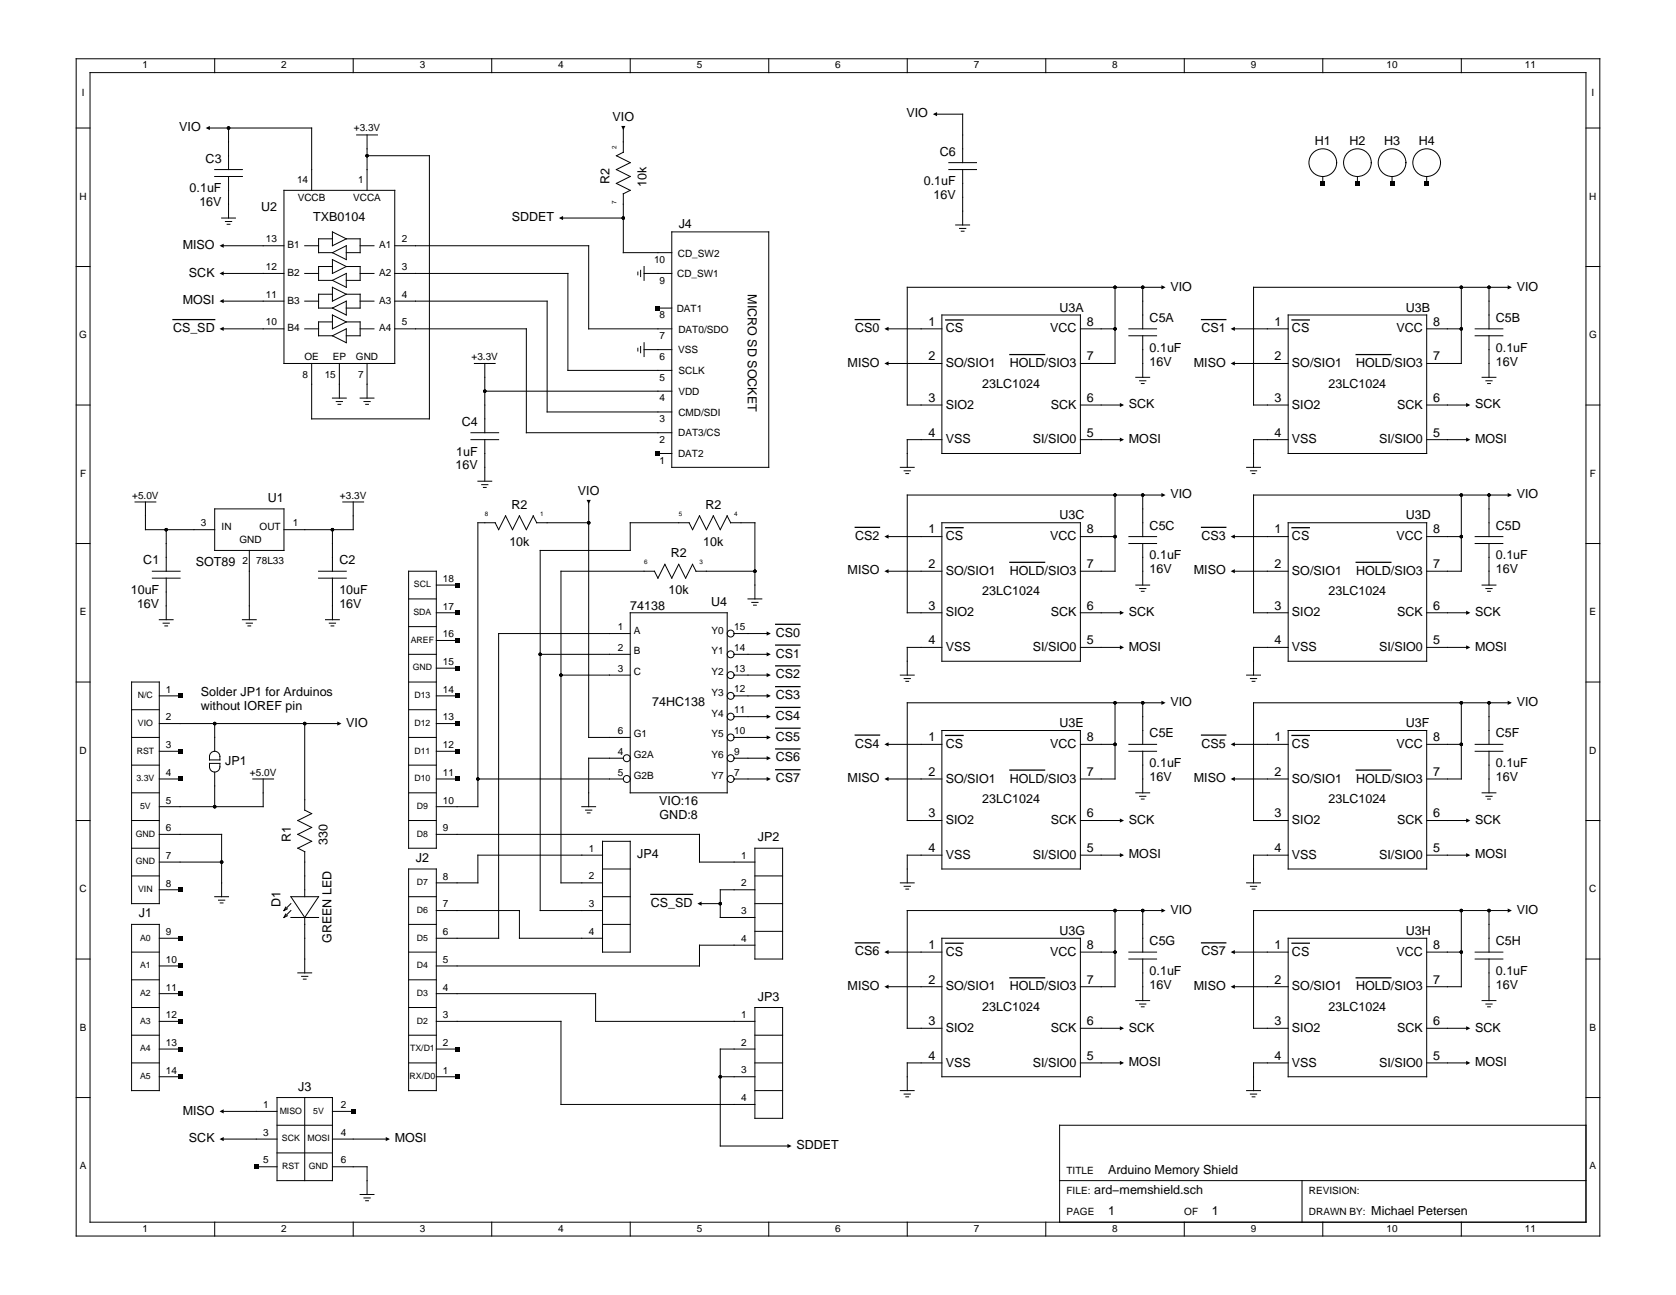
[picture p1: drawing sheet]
<svg xmlns="http://www.w3.org/2000/svg" width="279mm" height="216mm" viewBox="0 0 279 216" stroke-linecap="round" stroke-linejoin="round" font-family="sans-serif">
<g fill="none" stroke="#000" stroke-width=".17">
<path d="M12.7 9.8h254v196.3h-254zM15 12.1h249.4v191.7h-249.4zM35.8 9.8v2.3M58.9 9.8v2.3M82 9.8v2.3M105.1 9.8v2.3M128.2 9.8v2.3M151.2 9.8v2.3M155.9 19h4.6v8.1M174.3 9.8v2.3M197.4 9.8v2.3M220.5 9.8v2.3"/>
<path d="M243.6 9.8v2.3M12.7 21.3h2.3M34.6 21.3h17.4v10.4M35.8 29.4h4.6M35.8 28.3h4.6M36.9 36.4h2.4M37.6 36.9h1M37.9 37.4h.4M38.1 21.3v7M38.1 29.4v7M47.3 31.7h18.5v28.9h-18.5zM55.4 38.7l2.3 1.1-2.3 1.2z"/>
<path d="M55.4 39.8h-2.3v2.3h2.3M57.7 39.8h2.3v2.3h-2.3M59.5 22.5h3.4M61.2 22.5v9.2M61.2 26h10.4v43.8h-19.6v-9.2M93.5 36.4h10.4M103.9 25.4l-1.1 .6 2.3 1.1-2.3 1.2 2.3 1.1-2.3 1.2 2.3 1.1-1.2 .6v9.8h8.1M103.9 21.3v4.1M112 38.7h16.2v39.2h-16.2zM158.2 28.3h4.6M158.2 27.1h4.6M159.3 37.5h2.3"/>
<path d="M160 38.1h1M160.3 38.5h.4M160.5 28.3v9.2M220.5 29.4v1.2M226.3 29.4v1.2M232.1 29.4v1.2M237.8 29.4v1.2M264.4 21.3h2.3M12.7 44.4h2.3M36.9 54.8h10.4M36.9 45.6h10.4M36.9 41h10.4"/>
<path d="M36.9 50.2h10.4M50.8 54.8h2.3M50.8 45.6h2.3M50.8 41h2.3M50.8 50.2h2.3M55.4 43.3l2.3 1.1-2.3 1.2zM55.4 47.9l2.3 1.2-2.3 1.1zM55.4 52.5l2.3 1.2-2.3 1.1zM55.4 44.4h-2.3v2.3h2.3M55.4 53.7h-2.3v2.3h2.3M55.4 49.1h-2.3v2.3h2.3M55.4 42.1l2.3-1.1v2.3z"/>
<path d="M55.4 46.7l2.3-1.1v2.3zM55.4 51.4l2.3-1.2v2.3zM55.4 56l2.3-1.2v2.3zM57.7 44.4h2.3v2.3h-2.3M57.7 53.7h2.3v2.3h-2.3M57.7 49.1h2.3v2.3h-2.3M60 54.8h2.3M60 45.6h2.3M60 41h2.3M60 50.2h2.3M65.8 54.8h21.9v17.3h24.3M65.8 41h32.3v13.8h13.9"/>
<path d="M65.8 50.2h25.4v18.5h20.8M65.8 45.6h28.9v16.2h17.3M106.3 45.4v.4M106.3 58.1v.4M106.8 45.1v1M106.8 57.8v1M107.4 58.3h4.6M107.4 45.6h4.6M107.4 44.4v2.3M107.4 57.1v2.3M109.7 51.4h2.3M147.8 54.8h9.2"/>
<path d="M157 52.5h23.1v23.1h-23.1zM180.1 54.8h5.8M185.9 47.9v12.7h-5.8M188.2 54.8h4.6M188.2 56h4.6M190.5 47.9v6.9M190.5 56v6.9M194 47.9h-42.8v19.6h5.8M205.5 54.8h9.2M214.7 52.5h23.1v23.1h-23.1zM237.8 54.8h5.8M243.6 47.9v12.7h-5.8"/>
<path d="M245.9 54.8h4.6M245.9 56h4.6M248.2 47.9v6.9M248.2 56v6.9M251.7 47.9h-42.7v19.6h5.7M264.4 44.4h2.3M12.7 67.5h2.3M55.4 66.4h2.3M56.1 66.9h1M56.3 67.4h.5M56.6 60.6v5.8M60 66.4h2.3"/>
<path d="M60.7 66.9h1M61 67.4h.4M61.2 60.6v5.8M78.5 73.3h4.6M78.5 72.1h4.6M79.1 60.6h3.5M80.8 65.2h31.2M80.8 60.6v11.5M80.8 73.3v6.9M109.7 75.6h2.3M147.8 60.6h9.2M150.1 77.9h2.3"/>
<path d="M150.7 78.5h1.1M151 79h.5M157 73.3h-5.8v4.6M180.1 67.5h6.9M180.1 73.3h6.9M189.3 62.9h2.4M190 63.5h1M190.3 63.9h.4M205.5 60.6h9.2M207.8 77.9h2.3M208.5 78.5h1M208.7 79h.5"/>
<path d="M214.7 73.3h-5.7v4.6M237.8 67.5h7M237.8 73.3h7M247.1 62.9h2.3M247.7 63.5h1M248 63.9h.5M264.4 67.5h2.3M12.7 90.6h2.3M22.5 83.7h3.5M24.2 83.7v4.6h11.6M25.4 95.2h4.6M25.4 96.4h4.6"/>
<path d="M27.7 88.3v6.9M27.7 96.4v6.9M35.8 84.8h11.5v7h-11.5zM41.6 91.8v11.5M53.1 95.2h4.6M53.1 96.4h4.6M55.4 88.3v6.9M55.4 96.4v6.9M57.2 83.7h3.4M58.9 83.7v4.6h-11.6M68.1 95.2h4.6v46.2h-4.6zM68.1 99.9h4.6"/>
<path d="M72.7 97.5h3.5M79.7 80.2h2.3M80.3 80.8h1M80.6 81.3h.4M89.5 87.2h8.6M89.5 87.2l-.6-1.2-1.2 2.3-1.1-2.3-1.2 2.3-1.1-2.3-1.2 2.3-.5-1.1h-2.9v47.3h-7M98.1 83.7v39.2h7M121.2 86l.6 1.2M121.2 86l-1.1 2.3-1.2-2.3-1.1 2.3-1.2-2.3-1.1 2.3-.6-1.1h-9.8v4.6h-15v60h10.3M121.8 87.2h4v12.7M124.7 99.9h2.3M125.8 95.2h-9.8l-.5-1.1-1.2 2.3-1.2-2.3-1.1 2.3-1.2-2.3-1.1 2.3-.6-1.2h-15.6v52h6.9"/>
<path d="M147.8 95.2h9.2M147.8 89.5h9.2M157 87.2h23.1v23h-23.1zM180.1 89.5h5.8M185.9 82.5v12.7h-5.8M188.2 90.6h4.6M188.2 89.5h4.6M189.3 97.5h2.4M190 98.1h1M190.3 98.6h.4M190.5 82.5v7M190.5 90.6v6.9"/>
<path d="M194 82.5h-42.8v19.7h5.8M205.5 95.2h9.2M205.5 89.5h9.2M214.7 87.2h23.1v23h-23.1zM237.8 89.5h5.8M243.6 82.5v12.7h-5.8M245.9 90.6h4.6M245.9 89.5h4.6M247.1 97.5h2.3M247.7 98.1h1M248 98.6h.5M248.2 82.5v7"/>
<path d="M248.2 90.6v6.9M251.7 82.5h-42.7v19.7h5.7M264.4 90.6h2.3M12.7 113.7h2.3M21.9 118.3h4.7M21.9 113.7h4.7v37h-4.7zM26.6 116h3.4M26.6 103.3h2.3M27.2 103.9h1M27.5 104.4h.4M40.4 103.3h2.3M41 103.9h1.1"/>
<path d="M41.3 104.4h.5M54.3 103.3h2.3M54.9 103.9h1M55.2 104.4h.4M68.1 118.3h4.6M68.1 113.7h4.6M68.1 109.1h4.6M68.1 104.5h4.6M72.7 116h3.5M72.7 106.8h3.5M72.7 111.4h3.5M72.7 102.2h3.5"/>
<path d="M90.1 109.1h15M93.5 112.6h11.6M105.1 102.2h16.1v30h-16.1zM105.1 105.6h-22v50.8h-10.4M122.4 116h5.8M122.4 109.1h5.8M122.4 112.6h5.8M122.4 105.6h5.8M122.4 119.5h5.8M125.3 100.4h1.1M125.6 100.9h.5M150.1 112.6h2.3"/>
<path d="M150.7 113.1h1.1M151 113.6h.5M157 107.9h-5.8v4.7M180.1 102.2h6.9M180.1 107.9h6.9M185.9 117.2v12.7h-5.8M190.5 117.2v6.9M194 117.2h-42.8v19.6h5.8M207.8 112.6h2.3M208.5 113.1h1M208.7 113.6h.5M214.7 107.9h-5.7v4.7"/>
<path d="M237.8 102.2h7M237.8 107.9h7M243.6 117.2v12.7h-5.8M248.2 117.2v6.9M251.7 117.2h-42.7v19.6h5.7M264.4 113.7h2.3M12.7 136.8h2.3M21.9 122.9h4.7M21.9 127.6h4.7M21.9 132.2h4.7M21.9 136.8h4.7M26.6 139.1h10.3v10.4"/>
<path d="M26.6 129.9h3.4M26.6 125.3h3.4M26.6 120.6h30M34.9 127.3h1.8a1.07 1.07 0 0 1-.9 1.4 1.02 1.02 0 0 1-.9-1.4zM35.2 125.5a.87 .87 0 0 1 .9-.2 .87 .87 0 0 1 .6 .8v.6h-1.8l.1-.9zM35.8 120.6v4.7M35.8 128.7v5.8M42.1 129.9h3.5M43.9 129.9v4.6h-17.3M50.8 120.6v14.5l1.2 .5-2.4 1.2 2.4 1.2-2.4 1.1 2.4 1.2-2.4 1.1 1.2 .6M68.1 122.9h4.6M68.1 127.6h4.6"/>
<path d="M68.1 132.2h4.6M68.1 136.8h4.6M72.7 139.1h43.9v4.6h9.2M72.7 129.9h3.5M72.7 125.3h3.5M72.7 120.6h3.5M79.7 129.9h24.2M97 134.5h2.3M97.6 135.1h1.1M97.9 135.5h.5M103.9 126.4h-5.8v8.1M122.4 122.9h5.8"/>
<path d="M122.4 129.9h5.8M122.4 126.4h5.8M147.8 129.9h9.2M147.8 124.1h9.2M157 121.8h23.1v23.1h-23.1zM180.1 136.8h6.9M180.1 124.1h5.8M188.2 125.3h4.6M188.2 124.1h4.6M189.3 132.2h2.4M190 132.8h1M190.3 133.2h.4"/>
<path d="M190.5 125.3v6.9M205.5 129.9h9.2M205.5 124.1h9.2M214.7 121.8h23.1v23.1h-23.1zM237.8 136.8h7M237.8 124.1h5.8M245.9 125.3h4.6M245.9 124.1h4.6M247.1 132.2h2.3M247.7 132.8h1M248 133.2h.5M248.2 125.3v6.9"/>
<path d="M264.4 136.8h2.3M12.7 159.9h2.3M21.9 154.1h4.7v27.7h-4.7zM21.9 141.4h4.7M21.9 146h4.7M21.9 158.7h4.7M26.6 143.7h10.3M26.6 148.3h3.4M26.6 156.4h3.4M35.8 149.5h2.3M36.4 150.1h1.1M36.7 150.5h.5"/>
<path d="M47.6 152.4l-.3 .6M47.6 151.2l-.3 .6M47.9 152.7l-.6 .3M47.9 151.5l-.6 .3M48.5 149.5h4.6l-2.3 3.5zM48.5 153h4.6M48.5 150.7l-1.2 1.1M48.5 151.8l-1.2 1.2M50.8 142v7.5M50.8 153v9.2M68.1 158.7h4.6M68.1 144.9h4.6v36.9h-4.6z"/>
<path d="M68.1 154.1h4.6M68.1 149.5h4.6M72.7 151.8h13.9v4.6h13.8M100.4 140.3h4.7v18.4h-4.7zM100.4 154.1h4.7M100.4 142.6h-20.7v4.6h-7M100.4 144.9h4.7M100.4 149.5h4.7M116.6 150.7h3.5M125.8 148.3h-5.7v4.7h5.7M125.8 150.7h4.7M125.8 141.4h4.7v18.5h-4.7z"/>
<path d="M125.8 146h4.7M125.8 157.6h-9.2v3.4h-43.9M125.8 155.3h4.7M147.8 158.7h9.2M150.1 147.2h2.3M150.7 147.8h1.1M151 148.2h.5M157 156.4h23.1v23.1h-23.1zM157 142.6h-5.8v4.6M180.1 158.7h5.8M180.1 142.6h6.9M185.9 151.8v12.7h-5.8"/>
<path d="M188.2 158.7h4.6M188.2 159.9h4.6M190.5 151.8v6.9M190.5 159.9v6.9M194 151.8h-42.8v19.6h5.8M205.5 158.7h9.2M207.8 147.2h2.3M208.5 147.8h1M208.7 148.2h.5M214.7 156.4h23.1v23.1h-23.1zM214.7 142.6h-5.7v4.6M237.8 158.7h5.8"/>
<path d="M237.8 142.6h7M243.6 151.8v12.7h-5.8M245.9 158.7h4.6M245.9 159.9h4.6M248.2 151.8v6.9M248.2 159.9v6.9M251.7 151.8h-42.7v19.6h5.7M264.4 159.9h2.3M21.9 163.4h4.7M21.9 168h4.7M21.9 172.6h4.7M21.9 177.2h4.7"/>
<path d="M26.6 165.7h3.4M26.6 161h3.4M26.6 174.9h3.4M26.6 170.3h3.4M26.6 179.5h3.4M49.6 162.2h2.4M50.3 162.8h1M50.6 163.2h.4M68.1 163.4h4.6M68.1 168h4.6M68.1 172.6h4.6M68.1 177.2h4.6"/>
<path d="M72.7 165.7h26.6v4.6h26.5M72.7 174.9h3.5M72.7 170.3h20.8v13.8h32.3M72.7 179.5h3.5M120.1 179.5h5.7M125.8 168h4.7v18.4h-4.7zM125.8 172.6h4.7M125.8 174.9h-5.7v16.2h11.5M125.8 177.2h4.7M147.8 164.5h9.2M157 177.2h-5.8v4.6M180.1 177.2h6.9"/>
<path d="M180.1 171.4h6.9M189.3 166.8h2.4M190 167.4h1M190.3 167.9h.4M205.5 164.5h9.2M214.7 177.2h-5.7v4.6M237.8 177.2h7M237.8 171.4h7M247.1 166.8h2.3M247.7 167.4h1M248 167.9h.5M12.7 183h2.3"/>
<path d="M36.9 189.9h9.3M36.9 185.3h9.3M42.7 194.5h3.5M46.2 183h9.2v13.8h-9.2zM46.2 187.6h9.2M46.2 192.2h9.2M50.8 183v13.8M55.4 194.5h5.8v4.6M55.4 189.9h9.3M55.4 185.3h3.5M60 199.1h2.3M60.7 199.7h1"/>
<path d="M125.8 181.8h4.7M150.1 181.8h2.3M150.7 182.4h1.1M151 182.9h.5M176.6 196.8h87.8M207.8 181.8h2.3M208.5 182.4h1M208.7 182.9h.5M217.1 196.8v7M264.4 187.6h-87.8v16.2M264.4 183h2.3M35.8 203.8v2.3"/>
<path d="M58.9 203.8v2.3M61 200.2h.4M82 203.8v2.3M105.1 203.8v2.3M128.2 203.8v2.3M151.2 203.8v2.3M174.3 203.8v2.3M197.4 203.8v2.3M220.5 203.8v2.3M243.6 203.8v2.3"/>
<circle cx="220.5" cy="27.1" r="2.31"/>
<circle cx="226.3" cy="27.1" r="2.31"/>
<circle cx="232.1" cy="27.1" r="2.31"/>
<circle cx="237.8" cy="27.1" r="2.31"/>
<circle cx="121.8" cy="119.5" r=".58"/>
<circle cx="121.8" cy="116" r=".58"/>
<circle cx="121.8" cy="109.1" r=".58"/>
<circle cx="121.8" cy="112.6" r=".58"/>
<circle cx="121.8" cy="105.6" r=".58"/>
<circle cx="104.5" cy="129.9" r=".58"/>
<circle cx="104.5" cy="126.4" r=".58"/>
<circle cx="121.8" cy="129.9" r=".58"/>
<circle cx="121.8" cy="126.4" r=".58"/>
<circle cx="121.8" cy="122.9" r=".58"/>
</g>
<g fill="#000">
<path d="M155.5 19l.7-.3v.7zM34.3 21.3l.7-.3v.7zM93.2 36.4l.7-.4v.7zM103.6 21h.7l-.4 .7zM220.2 30.2h.7v.7h-.7zM225.9 30.2h.7v.7h-.7zM231.7 30.2h.7v.7h-.7zM237.5 30.2h.7v.7h-.7zM36.6 41l.7-.4v.7zM36.6 45.6l.7-.4v.7zM36.6 50.2l.7-.3v.7zM36.6 54.8l.7-.3v.7z"/>
<path d="M109.3 51h.7v.7h-.7zM147.4 54.8l.7-.3v.7zM193.6 47.6l.7 .3-.7 .3zM205.2 54.8l.7-.3v.7zM251.3 47.6l.7 .3-.7 .3zM109.3 75.3h.7v.7h-.7zM147.4 60.6l.7-.3v.6zM186.7 67.2l.7 .3-.7 .4zM186.7 73l.7 .3-.7 .3zM205.2 60.6l.7-.3v.6zM244.4 67.2l.7 .3-.7 .4zM244.4 73l.7 .3-.7 .3z"/>
<path d="M75.9 97.2h.6v.7h-.6zM97.8 83.3h.7l-.4 .7zM147.4 95.2l.7-.3v.7zM147.4 89.5l.7-.4v.7zM193.6 82.2l.7 .3-.7 .4zM205.2 95.2l.7-.3v.7zM205.2 89.5l.7-.4v.7zM251.3 82.2l.7 .3-.7 .4zM29.7 115.7h.7v.7h-.7zM75.9 106.4h.6v.7h-.6zM75.9 115.7h.6v.7h-.6zM75.9 111.1h.6v.6h-.6z"/>
<path d="M75.9 101.8h.6v.7h-.6zM127.8 105.3l.7 .3-.7 .4zM127.8 108.7l.7 .4-.7 .3zM127.8 112.2l.7 .4-.7 .3zM127.8 115.7l.7 .3-.7 .4zM127.8 119.1l.7 .4-.7 .3zM186.7 101.8l.7 .4-.7 .3zM186.7 107.6l.7 .3-.7 .4zM193.6 116.8l.7 .4-.7 .3zM244.4 101.8l.7 .4-.7 .3zM244.4 107.6l.7 .3-.7 .4zM251.3 116.8l.7 .4-.7 .3z"/>
<path d="M29.7 129.5h.7v.7h-.7zM29.7 124.9h.7v.7h-.7zM56.2 120.3l.7 .3-.7 .4zM75.9 129.5h.6v.7h-.6zM75.9 120.3h.6v.7h-.6zM75.9 124.9h.6v.7h-.6zM127.8 122.6l.7 .3-.7 .4zM127.8 126.1l.7 .3-.7 .4zM127.8 129.5l.7 .4-.7 .3zM147.4 129.9l.7-.4v.7zM147.4 124.1l.7-.3v.6zM186.7 136.5l.7 .3-.7 .3z"/>
<path d="M205.2 129.9l.7-.4v.7zM205.2 124.1l.7-.3v.6zM244.4 136.5l.7 .3-.7 .3zM29.7 148h.7v.7h-.7zM29.7 156.1h.7v.7h-.7zM116.3 150.7l.7-.4v.7zM147.4 158.7l.7-.3v.7zM186.7 142.2l.7 .4-.7 .3zM193.6 151.5l.7 .3-.7 .4zM205.2 158.7l.7-.3v.7zM244.4 142.2l.7 .4-.7 .3zM251.3 151.5l.7 .3-.7 .4z"/>
<path d="M29.7 165.3h.7v.7h-.7zM29.7 160.7h.7v.7h-.7zM29.7 174.6h.7v.6h-.7zM29.7 169.9h.7v.7h-.7zM29.7 179.2h.7v.7h-.7zM75.9 174.6h.6v.6h-.6zM75.9 179.2h.6v.7h-.6zM147.4 164.5l.7-.3v.7zM186.7 171.1l.7 .3-.7 .4zM186.7 176.9l.7 .3-.7 .4zM205.2 164.5l.7-.3v.7zM244.4 171.1l.7 .3-.7 .4z"/>
<path d="M244.4 176.9l.7 .3-.7 .4zM36.6 185.3l.7-.4v.7zM36.6 189.9l.7-.3v.7zM42.4 194.2h.7v.7h-.7zM58.5 184.9h.7v.7h-.7zM64.3 189.6l.7 .3-.7 .4zM131.3 190.7l.7 .4-.7 .3z"/>
<circle cx="38.1" cy="21.3" r=".29"/>
<circle cx="61.2" cy="26" r=".29"/>
<circle cx="103.9" cy="36.4" r=".29"/>
<circle cx="185.9" cy="47.9" r=".29"/>
<circle cx="185.9" cy="54.8" r=".29"/>
<circle cx="190.5" cy="47.9" r=".29"/>
<circle cx="243.6" cy="47.9" r=".29"/>
<circle cx="243.6" cy="54.8" r=".29"/>
<circle cx="248.2" cy="47.9" r=".29"/>
<circle cx="80.8" cy="65.2" r=".29"/>
<circle cx="27.7" cy="88.3" r=".29"/>
<circle cx="55.4" cy="88.3" r=".29"/>
<circle cx="98.1" cy="87.2" r=".29"/>
<circle cx="125.8" cy="95.2" r=".29"/>
<circle cx="185.9" cy="82.5" r=".29"/>
<circle cx="185.9" cy="89.5" r=".29"/>
<circle cx="190.5" cy="82.5" r=".29"/>
<circle cx="243.6" cy="82.5" r=".29"/>
<circle cx="243.6" cy="89.5" r=".29"/>
<circle cx="248.2" cy="82.5" r=".29"/>
<circle cx="90.1" cy="109.1" r=".29"/>
<circle cx="93.5" cy="112.6" r=".29"/>
<circle cx="185.9" cy="117.2" r=".29"/>
<circle cx="190.5" cy="117.2" r=".29"/>
<circle cx="243.6" cy="117.2" r=".29"/>
<circle cx="248.2" cy="117.2" r=".29"/>
<circle cx="35.8" cy="120.6" r=".29"/>
<circle cx="35.8" cy="134.5" r=".29"/>
<circle cx="50.8" cy="120.6" r=".29"/>
<circle cx="79.7" cy="129.9" r=".29"/>
<circle cx="185.9" cy="124.1" r=".29"/>
<circle cx="243.6" cy="124.1" r=".29"/>
<circle cx="36.9" cy="143.7" r=".29"/>
<circle cx="120.1" cy="150.7" r=".29"/>
<circle cx="185.9" cy="158.7" r=".29"/>
<circle cx="185.9" cy="151.8" r=".29"/>
<circle cx="190.5" cy="151.8" r=".29"/>
<circle cx="243.6" cy="158.7" r=".29"/>
<circle cx="243.6" cy="151.8" r=".29"/>
<circle cx="248.2" cy="151.8" r=".29"/>
<circle cx="120.1" cy="179.5" r=".29"/>
</g>
<g fill="none" stroke="#000" stroke-width=".21">
<path d="M28.8 53.3h7M142.6 53.3h4M157.7 53.3h2.8M168.4 59.1h5.7M200.3 53.3h4.1M215.4 53.3h2.9M226.1 59.1h5.8M142.6 87.9h4M157.7 88h2.8M168.4 93.7h5.7M200.3 87.9h4.1M215.4 88h2.9"/>
<path d="M226.1 93.7h5.8M129.3 104.1h4.1M129.3 107.5h4.1M129.3 111h4.1M129.3 114.5h4.1M129.3 117.9h4.1M129.3 121.4h4.1M129.3 124.9h4.1M129.3 128.3h4.1M142.6 122.6h4M157.7 122.6h2.8M168.4 128.4h5.7"/>
<path d="M200.3 122.6h4.1M215.4 122.6h2.9M226.1 128.4h5.8M108.5 149.1h7M142.6 157.2h4M157.7 157.2h2.8M200.3 157.2h4.1M215.4 157.2h2.9M168.4 163h5.7M226.1 163h5.8"/>
</g>
<g font-size="2.1">
<text x="29.9" y="21.9">VIO</text>
<text x="102.1" y="20.2">VIO</text>
<text x="151.1" y="19.6">VIO</text>
<text x="34.3" y="27.1">C3</text>
<text x="156.7" y="26">C6</text>
<text x="219.2" y="24.2">H1</text>
<text x="225" y="24.2">H2</text>
<text x="230.7" y="24.2">H3</text>
<text x="236.5" y="24.2">H4</text>
<text x="31.6" y="32.1">0.1uF</text>
<text x="33.2" y="34.4">16V</text>
<text x="43.5" y="35.2">U2</text>
<text x="101.6" y="30.8" transform="rotate(-90 101.6 30.8)">R2</text>
<text x="107.8" y="31.1" transform="rotate(-90 107.8 31.1)">10k</text>
<text x="154" y="30.9">0.1uF</text>
<text x="155.6" y="33.2">16V</text>
<text x="30.5" y="41.5">MISO</text>
<text x="52.2" y="36.9">TXB0104</text>
<text x="85.3" y="36.9">SDDET</text>
<text x="113.1" y="38.1">J4</text>
<text x="31.5" y="46.1">SCK</text>
<text x="30.5" y="50.7">MOSI</text>
<text x="124.7" y="49.1" transform="rotate(90 124.7 49.1)">MICRO SD SOCKET</text>
<text x="176.6" y="51.9">U3A</text>
<text x="191.7" y="53.7">C5A</text>
<text x="195.1" y="48.4">VIO</text>
<text x="234.4" y="51.9">U3B</text>
<text x="249.4" y="53.7">C5B</text>
<text x="252.8" y="48.4">VIO</text>
<text x="28.8" y="55.4">CS_SD</text>
<text x="142.6" y="55.4">CS0</text>
<text x="154.8" y="54.3">1</text>
<text x="157.7" y="55.4">CS</text>
<text x="175.1" y="55.4">VCC</text>
<text x="181.2" y="54.3">8</text>
<text x="191.7" y="58.6">0.1uF</text>
<text x="200.3" y="55.4">CS1</text>
<text x="212.5" y="54.3">1</text>
<text x="215.4" y="55.4">CS</text>
<text x="232.8" y="55.4">VCC</text>
<text x="238.9" y="54.3">8</text>
<text x="249.4" y="58.6">0.1uF</text>
<text x="141.3" y="61.1">MISO</text>
<text x="154.8" y="60.1">2</text>
<text x="157.7" y="61.2">SO/SIO1</text>
<text x="163.8" y="64.6">23LC1024</text>
<text x="168.4" y="61.2">HOLD/SIO3</text>
<text x="181.2" y="60.1">7</text>
<text x="191.7" y="60.9">16V</text>
<text x="199" y="61.1">MISO</text>
<text x="212.5" y="60.1">2</text>
<text x="215.4" y="61.2">SO/SIO1</text>
<text x="221.5" y="64.6">23LC1024</text>
<text x="226.1" y="61.2">HOLD/SIO3</text>
<text x="238.9" y="60.1">7</text>
<text x="249.4" y="60.9">16V</text>
<text x="77" y="71">C4</text>
<text x="154.8" y="67">3</text>
<text x="157.7" y="68.1">SIO2</text>
<text x="175.2" y="68.1">SCK</text>
<text x="181.2" y="67">6</text>
<text x="188.2" y="68.1">SCK</text>
<text x="212.5" y="67">3</text>
<text x="215.4" y="68.1">SIO2</text>
<text x="232.9" y="68.1">SCK</text>
<text x="238.9" y="67">6</text>
<text x="245.9" y="68.1">SCK</text>
<text x="76.1" y="75.9">1uF</text>
<text x="154.8" y="72.8">4</text>
<text x="157.7" y="73.9">VSS</text>
<text x="172.2" y="73.9">SI/SIO0</text>
<text x="181.2" y="72.8">5</text>
<text x="188.2" y="73.8">MOSI</text>
<text x="212.5" y="72.8">4</text>
<text x="215.4" y="73.9">VSS</text>
<text x="229.9" y="73.9">SI/SIO0</text>
<text x="238.9" y="72.8">5</text>
<text x="245.9" y="73.8">MOSI</text>
<text x="44.7" y="83.7">U1</text>
<text x="76" y="78.3">16V</text>
<text x="96.3" y="82.5">VIO</text>
<text x="195.1" y="83.1">VIO</text>
<text x="252.8" y="83.1">VIO</text>
<text x="85.3" y="84.8">R2</text>
<text x="117.6" y="84.8">R2</text>
<text x="154.8" y="88.9">1</text>
<text x="176.6" y="86.6">U3C</text>
<text x="181.2" y="88.9">8</text>
<text x="191.7" y="88.3">C5C</text>
<text x="212.5" y="88.9">1</text>
<text x="234.4" y="86.6">U3D</text>
<text x="238.9" y="88.9">8</text>
<text x="249.4" y="88.3">C5D</text>
<text x="23.9" y="94.1">C1</text>
<text x="32.7" y="94.4">SOT89</text>
<text x="56.6" y="94.1">C2</text>
<text x="84.9" y="91">10k</text>
<text x="111.8" y="92.9">R2</text>
<text x="117.2" y="91">10k</text>
<text x="141.3" y="95.8">MISO</text>
<text x="142.6" y="90">CS2</text>
<text x="154.8" y="94.7">2</text>
<text x="157.7" y="95.8">SO/SIO1</text>
<text x="157.7" y="90.1">CS</text>
<text x="168.4" y="95.8">HOLD/SIO3</text>
<text x="175.1" y="90.1">VCC</text>
<text x="181.2" y="94.7">7</text>
<text x="191.7" y="93.3">0.1uF</text>
<text x="191.7" y="95.6">16V</text>
<text x="199" y="95.8">MISO</text>
<text x="200.3" y="90">CS3</text>
<text x="212.5" y="94.7">2</text>
<text x="215.4" y="95.8">SO/SIO1</text>
<text x="215.4" y="90.1">CS</text>
<text x="226.1" y="95.8">HOLD/SIO3</text>
<text x="232.8" y="90.1">VCC</text>
<text x="238.9" y="94.7">7</text>
<text x="249.4" y="93.3">0.1uF</text>
<text x="249.4" y="95.6">16V</text>
<text x="21.8" y="99">10uF</text>
<text x="22.8" y="101.3">16V</text>
<text x="56.6" y="99">10uF</text>
<text x="56.6" y="101.3">16V</text>
<text x="105.1" y="101.7">74138</text>
<text x="111.5" y="99">10k</text>
<text x="118.6" y="101">U4</text>
<text x="154.8" y="101.6">3</text>
<text x="163.8" y="99.2">23LC1024</text>
<text x="181.2" y="101.6">6</text>
<text x="212.5" y="101.6">3</text>
<text x="221.5" y="99.2">23LC1024</text>
<text x="238.9" y="101.6">6</text>
<text x="129.3" y="106.2">CS0</text>
<text x="154.8" y="107.4">4</text>
<text x="157.7" y="102.8">SIO2</text>
<text x="175.2" y="102.8">SCK</text>
<text x="181.2" y="107.4">5</text>
<text x="188.2" y="102.7">SCK</text>
<text x="212.5" y="107.4">4</text>
<text x="215.4" y="102.8">SIO2</text>
<text x="232.9" y="102.8">SCK</text>
<text x="238.9" y="107.4">5</text>
<text x="245.9" y="102.7">SCK</text>
<text x="129.3" y="109.6">CS1</text>
<text x="129.3" y="113.1">CS2</text>
<text x="157.7" y="108.5">VSS</text>
<text x="172.2" y="108.5">SI/SIO0</text>
<text x="188.2" y="108.5">MOSI</text>
<text x="215.4" y="108.5">VSS</text>
<text x="229.9" y="108.5">SI/SIO0</text>
<text x="245.9" y="108.5">MOSI</text>
<text x="33.5" y="116">Solder JP1 for Arduinos</text>
<text x="33.5" y="118.3">without IOREF pin</text>
<text x="108.7" y="117.7">74HC138</text>
<text x="129.3" y="116.6">CS3</text>
<text x="195.1" y="117.7">VIO</text>
<text x="252.8" y="117.7">VIO</text>
<text x="57.7" y="121.2">VIO</text>
<text x="129.3" y="120">CS4</text>
<text x="129.3" y="123.5">CS5</text>
<text x="142.6" y="124.6">CS4</text>
<text x="154.8" y="123.6">1</text>
<text x="157.7" y="124.7">CS</text>
<text x="175.1" y="124.7">VCC</text>
<text x="176.6" y="121.2">U3E</text>
<text x="181.2" y="123.6">8</text>
<text x="191.7" y="122.9">C5E</text>
<text x="200.3" y="124.6">CS5</text>
<text x="212.5" y="123.6">1</text>
<text x="215.4" y="124.7">CS</text>
<text x="232.8" y="124.7">VCC</text>
<text x="234.4" y="121.2">U3F</text>
<text x="238.9" y="123.6">8</text>
<text x="249.4" y="122.9">C5F</text>
<text x="37.5" y="127.5">JP1</text>
<text x="129.3" y="126.9">CS6</text>
<text x="129.3" y="130.4">CS7</text>
<text x="141.3" y="130.4">MISO</text>
<text x="154.8" y="129.4">2</text>
<text x="157.7" y="130.5">SO/SIO1</text>
<text x="168.4" y="130.5">HOLD/SIO3</text>
<text x="181.2" y="129.4">7</text>
<text x="191.7" y="127.9">0.1uF</text>
<text x="191.7" y="130.2">16V</text>
<text x="199" y="130.4">MISO</text>
<text x="212.5" y="129.4">2</text>
<text x="215.4" y="130.5">SO/SIO1</text>
<text x="226.1" y="130.5">HOLD/SIO3</text>
<text x="238.9" y="129.4">7</text>
<text x="249.4" y="127.9">0.1uF</text>
<text x="249.4" y="130.2">16V</text>
<text x="109.9" y="134.3">VIO:16</text>
<text x="110" y="136.6">GND:8</text>
<text x="154.8" y="136.3">3</text>
<text x="157.7" y="137.4">SIO2</text>
<text x="163.8" y="133.9">23LC1024</text>
<text x="175.2" y="137.4">SCK</text>
<text x="181.2" y="136.3">6</text>
<text x="188.2" y="137.3">SCK</text>
<text x="212.5" y="136.3">3</text>
<text x="215.4" y="137.4">SIO2</text>
<text x="221.5" y="133.9">23LC1024</text>
<text x="232.9" y="137.4">SCK</text>
<text x="238.9" y="136.3">6</text>
<text x="245.9" y="137.3">SCK</text>
<text x="48.5" y="140.4" transform="rotate(-90 48.5 140.4)">R1</text>
<text x="54.6" y="140.8" transform="rotate(-90 54.6 140.8)">330</text>
<text x="69.3" y="143.7">J2</text>
<text x="106.2" y="143.1">JP4</text>
<text x="126.4" y="140.3">JP2</text>
<text x="154.8" y="142.1">4</text>
<text x="157.7" y="143.2">VSS</text>
<text x="172.2" y="143.2">SI/SIO0</text>
<text x="181.2" y="142.1">5</text>
<text x="188.2" y="143.1">MOSI</text>
<text x="212.5" y="142.1">4</text>
<text x="215.4" y="143.2">VSS</text>
<text x="229.9" y="143.2">SI/SIO0</text>
<text x="238.9" y="142.1">5</text>
<text x="245.9" y="143.1">MOSI</text>
<text x="23.1" y="152.9">J1</text>
<text x="46.8" y="151.2" transform="rotate(-90 46.8 151.2)">D1</text>
<text x="108.5" y="151.2">CS_SD</text>
<text x="176.6" y="155.8">U3G</text>
<text x="195.1" y="152.3">VIO</text>
<text x="234.4" y="155.8">U3H</text>
<text x="252.8" y="152.3">VIO</text>
<text x="55.2" y="157.3" transform="rotate(-90 55.2 157.3)">GREEN LED</text>
<text x="142.6" y="159.3">CS6</text>
<text x="154.8" y="158.2">1</text>
<text x="157.7" y="159.3">CS</text>
<text x="175.1" y="159.3">VCC</text>
<text x="181.2" y="158.2">8</text>
<text x="191.7" y="157.6">C5G</text>
<text x="200.3" y="159.3">CS7</text>
<text x="212.5" y="158.2">1</text>
<text x="215.4" y="159.3">CS</text>
<text x="232.8" y="159.3">VCC</text>
<text x="238.9" y="158.2">8</text>
<text x="249.4" y="157.6">C5H</text>
<text x="126.4" y="166.8">JP3</text>
<text x="141.3" y="165">MISO</text>
<text x="154.8" y="164">2</text>
<text x="157.7" y="165.1">SO/SIO1</text>
<text x="168.4" y="165.1">HOLD/SIO3</text>
<text x="181.2" y="164">7</text>
<text x="191.7" y="162.5">0.1uF</text>
<text x="191.7" y="164.8">16V</text>
<text x="199" y="165">MISO</text>
<text x="212.5" y="164">2</text>
<text x="215.4" y="165.1">SO/SIO1</text>
<text x="226.1" y="165.1">HOLD/SIO3</text>
<text x="238.9" y="164">7</text>
<text x="249.4" y="162.5">0.1uF</text>
<text x="249.4" y="164.8">16V</text>
<text x="154.8" y="170.9">3</text>
<text x="157.7" y="172">SIO2</text>
<text x="163.8" y="168.5">23LC1024</text>
<text x="175.2" y="172">SCK</text>
<text x="181.2" y="170.9">6</text>
<text x="188.2" y="172">SCK</text>
<text x="212.5" y="170.9">3</text>
<text x="215.4" y="172">SIO2</text>
<text x="221.5" y="168.5">23LC1024</text>
<text x="232.9" y="172">SCK</text>
<text x="238.9" y="170.9">6</text>
<text x="245.9" y="172">SCK</text>
<text x="154.8" y="176.7">4</text>
<text x="157.7" y="177.8">VSS</text>
<text x="172.2" y="177.8">SI/SIO0</text>
<text x="181.2" y="176.7">5</text>
<text x="188.2" y="177.7">MOSI</text>
<text x="212.5" y="176.7">4</text>
<text x="215.4" y="177.8">VSS</text>
<text x="229.9" y="177.8">SI/SIO0</text>
<text x="238.9" y="176.7">5</text>
<text x="245.9" y="177.7">MOSI</text>
<text x="30.5" y="185.8">MISO</text>
<text x="49.7" y="181.8">J3</text>
<text x="31.5" y="190.4">SCK</text>
<text x="65.8" y="190.4">MOSI</text>
<text x="132.8" y="191.6">SDDET</text>
<text x="184.7" y="195.7">Arduino Memory Shield</text>
<text x="182.4" y="199.1">ard−memshield.sch</text>
<text x="184.7" y="202.6">1</text>
<text x="202" y="202.6">1</text>
<text x="228.6" y="202.6">Michael Petersen</text>
</g>
<g font-size="1.7">
<text x="23.8" y="11.4">1</text>
<text x="46.9" y="11.4">2</text>
<text x="70" y="11.4">3</text>
<text x="93.1" y="11.4">4</text>
<text x="116.1" y="11.4">5</text>
<text x="139.2" y="11.4">6</text>
<text x="162.3" y="11.4">7</text>
<text x="185.4" y="11.4">8</text>
<text x="208.5" y="11.4">9</text>
<text x="231.1" y="11.4">10</text>
<text x="254.2" y="11.4">11</text>
<text x="13.6" y="16">I</text>
<text x="265.3" y="16">I</text>
<text x="59" y="21.9">+3.3V</text>
<text x="13.3" y="33.3">H</text>
<text x="49.5" y="30.6">14</text>
<text x="49.6" y="33.6">VCCB</text>
<text x="58.9" y="33.6">VCCA</text>
<text x="59.7" y="30.6">1</text>
<text x="264.9" y="33.3">H</text>
<text x="44.3" y="40.4">13</text>
<text x="47.9" y="41.4">B1</text>
<text x="63.2" y="41.4">A1</text>
<text x="67" y="40.4">2</text>
<text x="44.3" y="45">12</text>
<text x="47.9" y="46">B2</text>
<text x="63.2" y="46">A2</text>
<text x="67" y="45">3</text>
<text x="109" y="43.8">10</text>
<text x="110" y="47.3">9</text>
<text x="112.9" y="46.2">CD_SW1</text>
<text x="113" y="42.8">CD_SW2</text>
<text x="44.3" y="49.6">11</text>
<text x="47.9" y="50.6">B3</text>
<text x="63.2" y="50.6">A3</text>
<text x="67" y="49.6">4</text>
<text x="110" y="53.1">8</text>
<text x="112.8" y="52">DAT1</text>
<text x="13.2" y="56.4">G</text>
<text x="44.3" y="54.2">10</text>
<text x="47.9" y="55.3">B4</text>
<text x="63.2" y="55.3">A4</text>
<text x="67" y="54.2">5</text>
<text x="110" y="60">6</text>
<text x="110" y="56.5">7</text>
<text x="113.1" y="58.9">VSS</text>
<text x="113.1" y="55.5">DAT0/SDO</text>
<text x="264.9" y="56.4">G</text>
<text x="50.5" y="62.9">8</text>
<text x="50.7" y="60">OE</text>
<text x="54.1" y="62.9">15</text>
<text x="55.5" y="60">EP</text>
<text x="59.3" y="60">GND</text>
<text x="59.7" y="62.9">7</text>
<text x="78.6" y="60">+3.3V</text>
<text x="110" y="63.5">5</text>
<text x="113.1" y="65.8">VDD</text>
<text x="113.1" y="62.3">SCLK</text>
<text x="110" y="70.4">3</text>
<text x="110" y="66.9">4</text>
<text x="113.1" y="69.3">CMD/SDI</text>
<text x="110" y="77.3">1</text>
<text x="110" y="73.9">2</text>
<text x="113" y="76.2">DAT2</text>
<text x="113.1" y="72.7">DAT3/CS</text>
<text x="13.3" y="79.5">F</text>
<text x="22" y="83.1">+5.0V</text>
<text x="56.7" y="83.1">+3.3V</text>
<text x="265" y="79.5">F</text>
<text x="33.5" y="87.7">3</text>
<text x="36.9" y="88.3">IN</text>
<text x="43.3" y="88.3">OUT</text>
<text x="48.8" y="87.7">1</text>
<text x="39.9" y="90.6">GND</text>
<text x="40.4" y="94.1">2</text>
<text x="42.7" y="94.1">78L33</text>
<text x="73.8" y="101.6">17</text>
<text x="73.8" y="97">18</text>
<text x="13.3" y="102.6">E</text>
<text x="73.8" y="106.3">16</text>
<text x="103" y="105">1</text>
<text x="105.6" y="105.6">A</text>
<text x="118.6" y="105.6">Y0</text>
<text x="122.4" y="105">15</text>
<text x="265" y="102.6">E</text>
<text x="73.8" y="110.9">15</text>
<text x="103" y="108.5">2</text>
<text x="103" y="112">3</text>
<text x="105.6" y="109.1">B</text>
<text x="105.6" y="112.6">C</text>
<text x="118.6" y="109.1">Y1</text>
<text x="118.6" y="112.6">Y2</text>
<text x="122.4" y="108.5">14</text>
<text x="122.4" y="112">13</text>
<text x="27.7" y="115.5">1</text>
<text x="73.8" y="115.5">14</text>
<text x="118.6" y="116">Y3</text>
<text x="118.6" y="119.5">Y4</text>
<text x="122.4" y="115.4">12</text>
<text x="122.4" y="118.9">11</text>
<text x="13.3" y="125.7">D</text>
<text x="27.7" y="124.7">3</text>
<text x="27.7" y="120.1">2</text>
<text x="73.8" y="120.1">13</text>
<text x="73.8" y="124.7">12</text>
<text x="103" y="125.8">4</text>
<text x="103" y="122.4">6</text>
<text x="105.6" y="122.9">G1</text>
<text x="118.6" y="122.9">Y5</text>
<text x="122.4" y="122.4">10</text>
<text x="122.4" y="125.8">9</text>
<text x="264.9" y="125.7">D</text>
<text x="27.7" y="129.4">4</text>
<text x="41.7" y="129.3">+5.0V</text>
<text x="73.8" y="129.4">11</text>
<text x="103" y="129.3">5</text>
<text x="105.6" y="126.4">G2A</text>
<text x="105.6" y="129.9">G2B</text>
<text x="118.6" y="126.4">Y6</text>
<text x="118.6" y="129.9">Y7</text>
<text x="122.4" y="129.3">7</text>
<text x="27.7" y="134">5</text>
<text x="73.8" y="134">10</text>
<text x="27.7" y="138.6">6</text>
<text x="27.7" y="143.2">7</text>
<text x="73.8" y="138.6">9</text>
<text x="98.1" y="142">1</text>
<text x="123.5" y="143.1">1</text>
<text x="13.3" y="148.8">C</text>
<text x="27.7" y="147.8">8</text>
<text x="73.8" y="146.7">8</text>
<text x="98.1" y="146.6">2</text>
<text x="123.5" y="147.8">2</text>
<text x="264.9" y="148.8">C</text>
<text x="27.7" y="155.9">9</text>
<text x="73.8" y="155.9">6</text>
<text x="73.8" y="151.3">7</text>
<text x="98.1" y="151.2">3</text>
<text x="98.1" y="155.8">4</text>
<text x="123.5" y="152.4">3</text>
<text x="27.7" y="160.5">10</text>
<text x="73.8" y="160.5">5</text>
<text x="123.5" y="157">4</text>
<text x="27.7" y="165.1">11</text>
<text x="73.8" y="165.1">4</text>
<text x="13.3" y="171.9">B</text>
<text x="27.7" y="169.8">12</text>
<text x="73.8" y="169.8">3</text>
<text x="123.5" y="169.7">1</text>
<text x="265" y="171.9">B</text>
<text x="27.7" y="174.4">13</text>
<text x="27.7" y="179">14</text>
<text x="73.8" y="174.4">2</text>
<text x="73.8" y="179">1</text>
<text x="123.5" y="174.3">2</text>
<text x="123.5" y="178.9">3</text>
<text x="43.9" y="184.7">1</text>
<text x="56.8" y="184.7">2</text>
<text x="123.5" y="183.6">4</text>
<text x="43.9" y="189.3">3</text>
<text x="56.8" y="189.3">4</text>
<text x="13.3" y="195">A</text>
<text x="43.9" y="193.9">5</text>
<text x="56.8" y="193.9">6</text>
<text x="177.8" y="195.7">TITLE</text>
<text x="265" y="195">A</text>
<text x="177.8" y="199.1">FILE:</text>
<text x="177.8" y="202.6">PAGE</text>
<text x="197.4" y="202.6">OF</text>
<text x="218.2" y="199.1">REVISION:</text>
<text x="218.2" y="202.6">DRAWN BY:</text>
<text x="23.8" y="205.3">1</text>
<text x="46.9" y="205.3">2</text>
<text x="70" y="205.3">3</text>
<text x="93.1" y="205.3">4</text>
<text x="116.1" y="205.3">5</text>
<text x="139.2" y="205.3">6</text>
<text x="162.3" y="205.3">7</text>
<text x="185.4" y="205.3">8</text>
<text x="208.5" y="205.3">9</text>
<text x="231.1" y="205.3">10</text>
<text x="254.2" y="205.3">11</text>
</g>
<g font-size="1.5">
<text x="69" y="97.9">SCL</text>
<text x="68.5" y="107.2">AREF</text>
<text x="68.9" y="102.5">SDA</text>
<text x="68.8" y="111.8">GND</text>
<text x="23" y="116.4">N/C</text>
<text x="69.1" y="116.4">D13</text>
<text x="22.8" y="125.6">RST</text>
<text x="23" y="121">VIO</text>
<text x="69.1" y="125.6">D11</text>
<text x="69.1" y="121">D12</text>
<text x="22.7" y="130.3">3.3V</text>
<text x="69.1" y="130.3">D10</text>
<text x="23.4" y="134.9">5V</text>
<text x="69.5" y="134.9">D9</text>
<text x="22.6" y="139.5">GND</text>
<text x="69.5" y="139.5">D8</text>
<text x="22.6" y="144.1">GND</text>
<text x="23" y="148.7">VIN</text>
<text x="69.5" y="147.6">D7</text>
<text x="69.5" y="152.2">D6</text>
<text x="23.4" y="161.4">A1</text>
<text x="23.4" y="156.8">A0</text>
<text x="69.5" y="156.8">D5</text>
<text x="69.5" y="161.4">D4</text>
<text x="23.4" y="166">A2</text>
<text x="69.5" y="166">D3</text>
<text x="23.4" y="170.7">A3</text>
<text x="69.5" y="170.7">D2</text>
<text x="23.4" y="175.3">A4</text>
<text x="23.4" y="179.9">A5</text>
<text x="68.3" y="179.9">RX/D0</text>
<text x="68.4" y="175.3">TX/D1</text>
<text x="46.6" y="185.7">MISO</text>
<text x="52.2" y="185.7">5V</text>
<text x="47" y="190.3">SCK</text>
<text x="51.2" y="190.3">MOSI</text>
<text x="47" y="194.9">RST</text>
<text x="51.5" y="194.9">GND</text>
</g>
<g font-size="1">
<text x="102.8" y="24.8" transform="rotate(-90 102.8 24.8)">2</text>
<text x="102.8" y="34" transform="rotate(-90 102.8 34)">7</text>
<text x="80.8" y="86">8</text>
<text x="90.1" y="86">1</text>
<text x="113.1" y="86">5</text>
<text x="122.4" y="86">4</text>
<text x="107.4" y="94.1">6</text>
<text x="116.6" y="94.1">3</text>
</g>
</svg>
